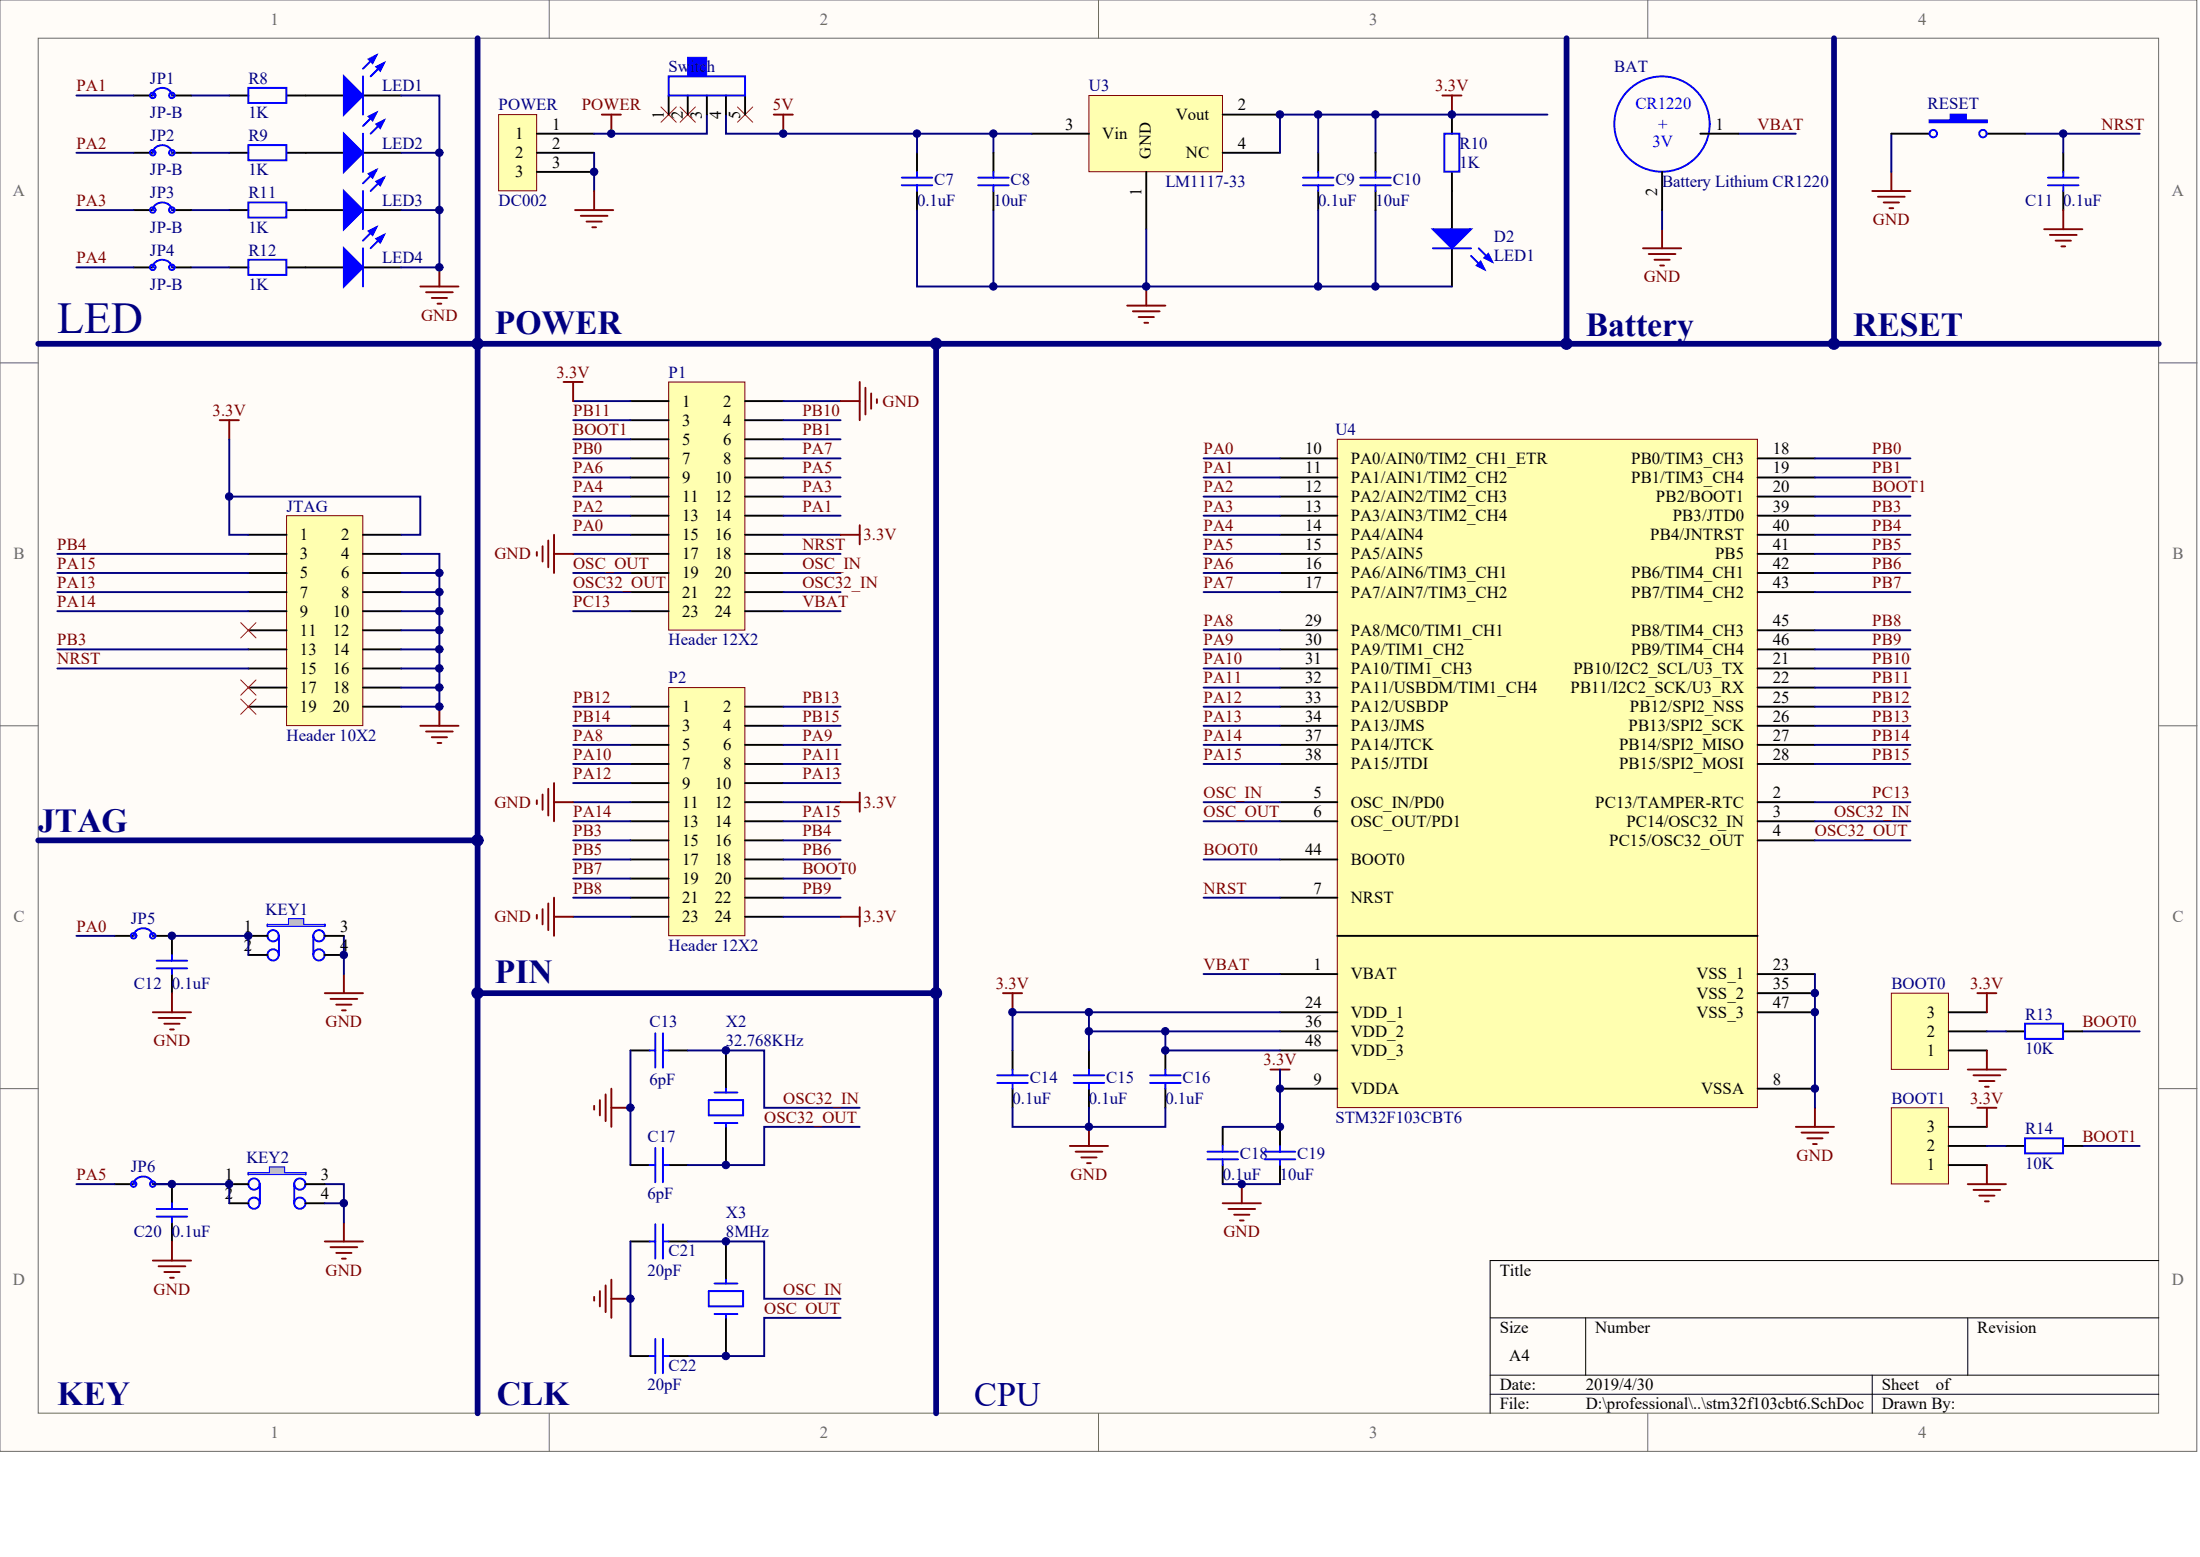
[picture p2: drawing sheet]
<svg xmlns="http://www.w3.org/2000/svg" width="840mm" height="594mm" viewBox="0 0 840 594" stroke-linecap="round" stroke-linejoin="round" font-family="sans-serif">
<g fill="#fffcf8" stroke="#696969" stroke-width=".38">
<path d="M0 0h838.4v553.8h-838.4z"/>
<path d="M14.6 14.6h809.2v524.6h-809.2z"/>
</g>
<path d="M209.6 0v14.6M419.2 0v14.6M628.9 0v14.6M0 138.5h14.6M823.9 138.5h14.6M0 276.9h14.6M823.9 276.9h14.6M0 415.4h14.6M823.9 415.4h14.6M209.6 539.3v14.5M419.2 539.3v14.5M628.9 539.3v14.5" fill="none" stroke="#696969" stroke-width=".38"/>
<path d="M823.9 481h-255.2v58.3M568.7 502.8h255.2M605.2 502.8v21.9M751 502.8v21.9M568.7 524.7h255.2M568.7 532h255.2M714.5 524.7v14.6" fill="none" stroke="#000" stroke-width=".38"/>
<path d="M510.4 167.6h160.3v255h-160.3z" fill="#ffffb0" stroke="#800000" stroke-width=".38"/>
<g fill="none" stroke="#000" stroke-width=".73">
<path d="M87.5 36.4h7.3M109.4 36.4h21.8M138.5 36.4h14.6M87.5 58.3h7.3M109.4 58.3h21.8M138.5 58.3h14.6M87.5 80.2h7.3M109.4 80.2h21.8M138.5 80.2h14.6M87.5 102h7.3M109.4 102h21.8M138.5 102h14.6"/>
<path d="M488.5 174.9h21.9M670.8 174.9h21.8M488.5 182.2h21.9M488.5 189.5h21.9M488.5 196.8h21.9M670.8 182.2h21.8M670.8 189.5h21.8M670.8 196.8h21.8M488.5 204.1h21.9M488.5 211.3h21.9M488.5 218.6h21.9M670.8 204.1h21.8"/>
<path d="M670.8 211.3h21.8M670.8 218.6h21.8M488.5 225.9h21.9M670.8 225.9h21.8M488.5 240.5h21.9M488.5 247.8h21.9M488.5 255.1h21.9M670.8 240.5h21.8M670.8 247.8h21.8M670.8 255.1h21.8M488.5 262.3h21.9M488.5 269.6h21.9"/>
<path d="M488.5 276.9h21.9M670.8 262.3h21.8M670.8 269.6h21.8M670.8 276.9h21.8M488.5 284.2h21.9M488.5 291.5h21.9M670.8 284.2h21.8M670.8 291.5h21.8M488.5 306.1h21.9M488.5 313.4h21.9M670.8 306.1h21.8M670.8 313.4h21.8"/>
<path d="M488.5 327.9h21.9M670.8 320.6h21.8M488.5 342.5h21.9M510.4 357.1h160.4M488.5 371.7h21.9M670.8 371.7h21.8M670.8 378.9h21.8M488.5 386.2h21.9M488.5 393.5h21.9M670.8 386.2h21.8M488.5 400.8h21.9M488.5 415.4h21.9"/>
<path d="M670.8 415.4h21.8"/>
</g>
<g fill="none" stroke="#000080" stroke-width=".73">
<path d="M72.9 36.4h14.6M153.1 36.4h14.6v21.9h-14.6M72.9 58.3h14.6M167.7 58.3v21.9M72.9 80.2h14.6M153.1 80.2h14.6v21.8h-14.6M72.9 102h14.6M459.3 182.2h29.2M459.3 189.5h29.2M459.3 196.8h29.2M459.3 204.1h29.2M692.6 204.1h36.5"/>
<path d="M692.6 211.3h36.5M459.3 255.1h29.2M459.3 247.8h29.2M459.3 269.6h29.2M459.3 262.3h29.2M692.6 371.7v51"/>
</g>
<path d="M160.4 109.3h14.6M162.6 111.5h10.2M164.8 113.7h5.8M167 115.9h1.4M167.7 102v7.3M685.4 430h14.5M687.5 432.1h10.3M689.7 434.3h5.9M691.9 436.5h1.5M692.6 422.7v7.3" fill="none" stroke="#800000" stroke-width=".73"/>
<g fill="none" stroke="#00f" stroke-width=".73">
<path d="M94.8 33.5h14.5v5.8h-14.5zM138.5 29.2v14.5M143.6 21.1l-5.1 5.1M146.5 24.1l-5.1 5.1M94.8 55.4h14.5v5.7h-14.5zM138.5 51v14.6M143.6 43l-5.1 5.1M146.5 45.9l-5.1 5.1M94.8 77.3h14.5v5.7h-14.5zM138.5 72.9v14.6M143.6 64.9l-5.1 5.1M146.5 67.8l-5.1 5.1"/>
<path d="M94.8 99.1h14.5v5.8h-14.5zM138.5 94.7v14.6M143.6 86.7l-5.1 5.1M146.5 89.6l-5.1 5.1"/>
</g>
<g fill="#00f" stroke="#00f" stroke-width=".73">
<path d="M131.2 51l7.3 7.3-7.3 7.3z"/>
<path d="M143.6 47.4l2.9-1.5-1.4 2.9z"/>
<path d="M140.7 44.5l2.9-1.5-1.4 2.9z"/>
<path d="M131.2 29.2l7.3 7.2-7.3 7.3z"/>
<path d="M143.6 25.5l2.9-1.4-1.4 2.9z"/>
<path d="M140.7 22.6l2.9-1.5-1.4 3z"/>
<path d="M131.2 94.7l7.3 7.3-7.3 7.3z"/>
<path d="M143.6 91.1l2.9-1.5-1.4 3z"/>
<path d="M140.7 88.2l2.9-1.5-1.4 2.9z"/>
<path d="M131.2 72.9l7.3 7.3-7.3 7.3z"/>
<path d="M143.6 69.2l2.9-1.4-1.4 2.9z"/>
<path d="M140.7 66.3l2.9-1.4-1.4 2.9z"/>
</g>
<path d="M182.3 14.6v116.6h-167.7" fill="none" stroke="#000080" stroke-width="2.2"/>
<path d="M109.4 196.8h29.1v80.1h-29.1z" fill="#ffffb0" stroke="#800000" stroke-width=".38"/>
<g fill="none" stroke="#000" stroke-width=".73">
<path d="M787.4 58.3v7.3M787.4 72.9v7.3M94.8 204.1h14.6M94.8 211.3h14.6M94.8 218.6h14.6M138.5 204.1h14.6M138.5 211.3h14.6M138.5 218.6h14.6M94.8 225.9h14.6M94.8 233.2h14.6M138.5 225.9h14.6M138.5 233.2h14.6"/>
<path d="M94.8 240.5h14.6M94.8 247.8h14.6M94.8 255.1h14.6M138.5 240.5h14.6M138.5 247.8h14.6M138.5 255.1h14.6M94.8 262.3h14.6M94.8 269.6h14.6M138.5 262.3h14.6M138.5 269.6h14.6M240.6 400.8h7.3M255.2 400.8h7.3"/>
<path d="M277.1 400.8v14.6M277.1 430v14.5M240.6 444.5h7.3M255.2 444.5h7.3M240.6 473.7h7.3M255.2 473.7h7.3M277.1 473.7v14.6M277.1 502.8v14.6"/>
</g>
<g fill="none" stroke="#000080" stroke-width=".73">
<path d="M787.4 51h29.2M87.5 189.5h72.9v14.6h-7.3M692.6 196.8h36.5M692.6 189.5h36.5M21.9 218.6h72.9M21.9 211.3h72.9M153.1 211.3h14.6v58.3h-14.6M153.1 218.6h14.6M21.9 233.2h72.9M21.9 225.9h72.9M153.1 233.2h14.6M153.1 225.9h14.6"/>
<path d="M21.9 255.1h72.9M21.9 247.8h72.9M153.1 255.1h14.6M153.1 247.8h14.6M153.1 240.5h14.6M153.1 262.3h14.6M459.3 276.9h29.2M459.3 291.5h29.2M459.3 284.2h29.2M459.3 313.4h29.2M459.3 306.1h29.2M692.6 313.4h36.5"/>
<path d="M459.3 327.9h29.2M692.6 320.6h36.5M459.3 342.5h29.2M240.6 400.8v43.7M262.5 400.8h29.1v21.9h36.5M328.1 430h-36.5v14.5h-29.1M240.6 473.7v43.7M262.5 473.7h29.1v21.8h29.2M320.8 502.8h-29.2v14.6h-29.1"/>
</g>
<g fill="none" stroke="#800000" stroke-width=".73">
<path d="M714.5 72.9h14.6M716.7 75.1h10.2M718.9 77.3h5.8M721.1 79.4h1.4M721.8 65.6v7.3M780.1 87.5h14.6M782.3 89.6h10.2M784.5 91.8h5.8M786.7 94h1.5M787.4 80.2v7.3M83.8 160.3h7.3M87.5 160.3v7.3"/>
<path d="M160.4 276.9h14.6M162.6 279.1h10.2M167.7 269.6v7.3M164.8 281.3h5.8M167 283.5h1.4M228.9 419.8v5.8M231.1 417.6v10.2M233.3 415.4v14.6M226.8 421.9v1.5M233.3 422.7h7.3M226.8 494.8v1.5M228.9 492.6v5.9"/>
<path d="M231.1 490.4v10.2M233.3 488.3v14.5M233.3 495.5h7.3"/>
</g>
<path d="M91.9 237.6l5.8 5.8M97.7 237.6l-5.8 5.8M91.9 259.4l5.8 5.9M97.7 259.4l-5.8 5.9M91.9 266.7l5.8 5.9M97.7 266.7l-5.8 5.9" fill="none" stroke="#f00" stroke-width=".38"/>
<path d="M597.9 14.6v116.6h-415.6v189.4h-167.7M182.3 320.6v218.7M182.3 378.9h175v160.4" fill="none" stroke="#000080" stroke-width="2.2"/>
<g fill="none" stroke="#00f" stroke-width=".73">
<path d="M781.6 67.8h11.7M781.6 70.7h11.7M787.4 65.6v2.2M787.4 70.7v2.2M250.1 394.3v13.1M253 394.3v13.1M247.9 400.8h2.2M253 400.8h2.2M270.5 419.8h13.1v5.8h-13.1zM272.7 416.8h8.7M277.1 415.4v1.4M250.1 438v13.1"/>
<path d="M253 438v13.1M272.7 428.5h8.7M277.1 428.5v1.5M247.9 444.5h2.2M253 444.5h2.2M247.9 473.7h2.2M250.1 467.1v13.1M253 473.7h2.2M253 467.1v13.1M270.5 492.6h13.1v5.9h-13.1zM272.7 489.7h8.7M277.1 488.3v1.4"/>
<path d="M272.7 501.4h8.7M277.1 501.4v1.4"/>
</g>
<path d="M190.3 43.7h14.5v29.1h-14.5z" fill="#ffffb0" stroke="#800000" stroke-width=".38"/>
<path d="M204.9 51h21.9M204.9 58.3h21.9M350 58.3v7.3M503.1 58.3v7.3M204.9 65.6h21.9M350 72.9v7.3M503.1 72.9v7.3" fill="none" stroke="#000" stroke-width=".73"/>
<path d="M344.1 67.8h11.7M344.1 70.7h11.7M350 65.6v2.2M350 70.7v2.2M497.2 67.8h11.7M497.2 70.7h11.7M503.1 65.6v2.2M503.1 70.7v2.2" fill="none" stroke="#00f" stroke-width=".73"/>
<path d="M226.8 58.3v14.6M350 51v7.3M379.1 51v7.3M503.1 43.7v14.6M525 43.7v14.6" fill="none" stroke="#000080" stroke-width=".73"/>
<path d="M226.8 72.9v7.3M219.5 80.2h14.5M221.6 82.4h10.3M223.8 84.5h5.9M226 86.7h1.5M430.2 116.6h14.6M432.4 118.8h10.2M437.5 109.3v7.3M434.5 121h5.9M436.7 123.2h1.5" fill="none" stroke="#800000" stroke-width=".73"/>
<path d="M415.6 36.4h51v29.1h-51z" fill="#ffffb0" stroke="#800000" stroke-width=".38"/>
<g fill="none" stroke="#000" stroke-width=".73">
<path d="M51 36.4h7.3M65.6 36.4h7.3M51 58.3h7.3M65.6 58.3h7.3M379.1 58.3v7.3M393.7 51h21.9M466.6 43.7h21.9M466.6 58.3h21.9M525 58.3v7.3M554.1 43.7v7.3M379.1 72.9v7.3M437.5 65.6v21.9"/>
<path d="M525 72.9v7.3M554.1 65.6v21.9M51 80.2h7.3M65.6 80.2h7.3M554.1 94.7v14.6M51 102h7.3M65.6 102h7.3"/>
</g>
<path d="M550.5 36.4h7.3M554.1 36.4v7.3M295.3 43.7h7.3M298.9 43.7v7.3M627 94.7h14.6M629.2 96.9h10.2M631.4 99.1h5.8M634.3 87.5v7.2M633.6 101.3h1.4M382.8 378.9h7.3M386.4 378.9v7.3" fill="none" stroke="#800000" stroke-width=".73"/>
<g fill="none" stroke="#000080" stroke-width=".73">
<path d="M29.2 36.4h21.8M29.2 58.3h21.8M269.8 43.7v7.3h-43M277.1 43.7v7.3h116.6M590.6 43.7h-102.1v14.6M663.5 51h21.9M29.2 80.2h21.8M350 80.2v29.1h204.1M379.1 80.2v29.1M437.5 87.5v21.8M503.1 80.2v29.1M525 80.2v29.1"/>
<path d="M634.3 80.2v7.3M29.2 102h21.8M459.3 174.9h29.2M692.6 174.9h36.5M692.6 182.2h36.5M459.3 211.3h29.2M459.3 218.6h29.2M692.6 218.6h36.5M459.3 225.9h29.2M692.6 225.9h36.5M459.3 240.5h29.2M692.6 240.5h36.5"/>
<path d="M692.6 247.8h36.5M692.6 255.1h36.5M692.6 262.3h36.5M692.6 269.6h36.5M692.6 276.9h36.5M692.6 284.2h36.5M692.6 291.5h36.5M692.6 306.1h36.5M459.3 371.7h29.2"/>
</g>
<g fill="none" stroke="#00f" stroke-width=".73">
<path d="M65.5 36.4a3.7 3.7 0 0 0-3.6-2.9 3.7 3.7 0 0 0-3.6 2.9M65.5 58.3a3.7 3.7 0 0 0-3.6-2.9 3.7 3.7 0 0 0-3.6 2.9M551.2 51h5.8v14.5h-5.8zM373.3 67.8h11.7M373.3 70.7h11.7M379.1 65.6v2.2M379.1 70.7v2.2M519.1 67.8h11.7M519.1 70.7h11.7M525 65.6v2.2M525 70.7v2.2M65.5 80.2a3.7 3.7 0 0 0-3.6-3 3.7 3.7 0 0 0-3.6 3"/>
<path d="M546.8 94.7h14.6M561.4 97.7l5.1 5.1M564.3 94.7l5.1 5.1M65.5 102a3.7 3.7 0 0 0-3.6-2.9 3.7 3.7 0 0 0-3.6 2.9"/>
<circle cx="58.3" cy="36.4" r="1.06"/>
<circle cx="65.6" cy="36.4" r="1.06"/>
<circle cx="58.3" cy="58.3" r="1.06"/>
<circle cx="65.6" cy="58.3" r="1.06"/>
<circle cx="58.3" cy="80.1" r="1.06"/>
<circle cx="65.6" cy="80.1" r="1.06"/>
<circle cx="58.3" cy="102" r="1.06"/>
<circle cx="65.6" cy="102" r="1.06"/>
</g>
<g fill="#00f" stroke="#00f" stroke-width=".73">
<path d="M546.8 87.5h14.6l-7.3 7.2z"/>
<path d="M563.6 101.3l1.5-1.5 1.4 3z"/>
<path d="M566.5 98.4l1.5-1.5 1.4 2.9z"/>
</g>
<path d="M252.3 40.8l5.8 5.8M258.1 40.8l-5.8 5.8M259.6 40.8l5.8 5.8M265.4 40.8l-5.8 5.8M281.4 40.8l5.9 5.8M287.3 40.8l-5.9 5.8" fill="none" stroke="#f00" stroke-width=".38"/>
<path d="M699.9 14.6v116.6h-102M357.3 131.2v247.7M699.9 131.2h124" fill="none" stroke="#000080" stroke-width="2.2"/>
<path d="M255.2 145.8h29.1v94.6h-29.1z" fill="#ffffb0" stroke="#800000" stroke-width=".38"/>
<g fill="none" stroke="#000" stroke-width=".73">
<path d="M240.6 153h14.6M284.4 153h14.5M240.6 160.3h14.6M240.6 167.6h14.6M240.6 174.9h14.6M284.4 160.3h14.5M284.4 167.6h14.5M284.4 174.9h14.5M240.6 182.2h14.6M240.6 189.5h14.6M240.6 196.8h14.6M284.4 182.2h14.5"/>
<path d="M284.4 189.5h14.5M284.4 196.8h14.5M240.6 204.1h14.6M240.6 211.3h14.6M240.6 218.6h14.6M284.4 204.1h14.5M284.4 211.3h14.5M284.4 218.6h14.5M240.6 225.9h14.6M240.6 233.2h14.6M284.4 225.9h14.5M284.4 233.2h14.5"/>
</g>
<path d="M255.2 262.3h29.1v94.7h-29.1z" fill="#ffffb0" stroke="#800000" stroke-width=".38"/>
<g fill="none" stroke="#000" stroke-width=".73">
<path d="M255.2 36.4v7.3M262.5 36.4v7.3M269.8 36.4v7.3M277.1 36.4v7.3M284.4 36.4v7.3M648.9 51h14.6M634.3 65.6v14.6M240.6 269.6h14.6M240.6 276.9h14.6M284.4 269.6h14.5M284.4 276.9h14.5M240.6 284.2h14.6"/>
<path d="M240.6 291.5h14.6M240.6 298.8h14.6M284.4 284.2h14.5M284.4 291.5h14.5M284.4 298.8h14.5M240.6 306.1h14.6M240.6 313.4h14.6M284.4 306.1h14.5M284.4 313.4h14.5M240.6 320.6h14.6M240.6 327.9h14.6M240.6 335.2h14.6"/>
<path d="M284.4 320.6h14.5M284.4 327.9h14.5M284.4 335.2h14.5M43.7 357.1h7.3M58.3 357.1h7.3M240.6 342.5h14.6M240.6 349.8h14.6M284.4 342.5h14.5M284.4 349.8h14.5M386.4 400.8v7.3M386.4 415.4v7.3M415.6 400.8v7.3"/>
<path d="M415.6 415.4v7.3M444.8 400.8v7.3M444.8 415.4v7.3M466.6 430v7.2M488.5 430v7.2M43.7 451.8h7.3M58.3 451.8h7.3M466.6 444.5v7.3M488.5 444.5v7.3"/>
</g>
<g fill="none" stroke="#000080" stroke-width=".73">
<path d="M721.8 51v14.6M772.9 51h14.5v7.3M218.7 153h21.9M298.9 153h21.9M87.5 167.6v36.5h7.3M218.7 160.3h21.9M218.7 167.6h21.9M218.7 174.9h21.9M298.9 160.3h21.9M298.9 167.6h21.9M298.9 174.9h21.9M218.7 182.2h21.9"/>
<path d="M218.7 189.5h21.9M218.7 196.8h21.9M298.9 182.2h21.9M298.9 189.5h21.9M298.9 196.8h21.9M218.7 204.1h21.9M218.7 211.3h21.9M218.7 218.6h21.9M298.9 204.1h21.9M298.9 211.3h21.9M298.9 218.6h21.9M218.7 225.9h21.9"/>
<path d="M218.7 233.2h21.9M298.9 225.9h21.9M298.9 233.2h21.9M218.7 269.6h21.9M218.7 276.9h21.9M298.9 269.6h21.9M298.9 276.9h21.9M218.7 284.2h21.9M218.7 291.5h21.9M218.7 298.8h21.9M298.9 284.2h21.9M298.9 291.5h21.9"/>
<path d="M298.9 298.8h21.9M218.7 306.1h21.9M218.7 313.4h21.9M298.9 306.1h21.9M298.9 313.4h21.9M218.7 320.6h21.9M218.7 327.9h21.9M218.7 335.2h21.9M298.9 320.6h21.9M298.9 327.9h21.9M298.9 335.2h21.9M29.2 357.1h14.5"/>
<path d="M131.2 357.1v14.6M218.7 342.5h21.9M218.7 349.8h21.9M298.9 342.5h21.9M298.9 349.8h21.9M415.6 386.2v7.3M444.8 393.5v7.3h43.7M488.5 386.2h-102.1v14.6M488.5 393.5h-72.9v7.3M488.5 408.1v21.9h-21.9M386.4 422.7v7.3h29.2v-7.3M444.8 422.7v7.3h-29.2"/>
<path d="M29.2 451.8h14.5M123.9 451.8h7.3v14.6M466.6 451.8h21.9"/>
</g>
<g fill="none" stroke="#800000" stroke-width=".73">
<path d="M229.7 43.7h7.3M233.3 43.7v7.3M215.1 145.8h7.3M218.7 145.8v7.2M320.8 153h7.3M328.1 145.8v14.5M330.3 147.9v10.2M332.5 150.1v5.9M334.7 152.3v1.5M204.9 210.6v1.5M207.1 208.4v5.9M209.3 206.2v10.2"/>
<path d="M211.4 204.1v14.5M211.4 211.3h7.3M320.8 204.1h7.3M328.1 200.4v7.3M211.4 298.8v14.6M204.9 305.3v1.5M207.1 303.2v5.8M209.3 301v10.2M211.4 306.1h7.3M320.8 306.1h7.3M328.1 302.4v7.3M204.9 349.1v1.4"/>
<path d="M207.1 346.9v5.8M209.3 344.7v10.2M211.4 342.5v14.6M211.4 349.8h7.3M320.8 349.8h7.3M328.1 346.2v7.2M123.9 378.9h14.6M131.2 371.7v7.2M126.1 381.1h10.2M128.3 383.3h5.9M130.5 385.5h1.5M484.9 408.1h7.2"/>
<path d="M488.5 408.1v7.3M408.3 437.2h14.6M410.5 439.4h10.2M415.6 430v7.2M412.7 441.6h5.8M414.9 443.8h1.4M466.6 459.1h14.6M473.9 451.8v7.3M123.9 473.7h14.6M126.1 475.9h10.2M128.3 478.1h5.9M131.2 466.4v7.3"/>
<path d="M468.8 461.3h10.2M471 463.5h5.8M473.2 465.7h1.4M130.5 480.2h1.5"/>
</g>
<path d="M262.5 21.9h7.2v7.2h-7.2z" fill="#00f" stroke="#00f" stroke-width=".38"/>
<g fill="none" stroke="#00f" stroke-width=".73">
<path d="M255.2 29.2h29.2v7.2h-29.2zM58.3 357.1a3.7 3.7 0 0 0-3.7-2.9 3.7 3.7 0 0 0-3.6 2.9M380.6 410.3h11.7M380.6 413.2h11.7M386.4 408.1v2.2M386.4 413.2v2.2M409.8 410.3h11.6M409.8 413.2h11.6M415.6 408.1v2.2M415.6 413.2v2.2M438.9 410.3h11.7M438.9 413.2h11.7"/>
<path d="M444.8 408.1v2.2M444.8 413.2v2.2M460.8 439.4h11.7M466.6 437.2v2.2M482.7 439.4h11.6M488.5 437.2v2.2M58.3 451.8a3.7 3.7 0 0 0-3.7-2.9 3.7 3.7 0 0 0-3.6 2.9M460.8 442.3h11.7M466.6 442.3v2.2M482.7 442.3h11.6M488.5 442.3v2.2"/>
<circle cx="634.3" cy="47.3" r="18.2"/>
<circle cx="51" cy="357" r="1.06"/>
<circle cx="58.3" cy="357" r="1.06"/>
<circle cx="51" cy="451.8" r="1.06"/>
<circle cx="58.3" cy="451.8" r="1.06"/>
</g>
<path d="M721.8 378.9h21.8v29.1h-21.8z" fill="#ffffb0" stroke="#800000" stroke-width=".38"/>
<path d="M743.7 393.5h14.6M743.7 386.2h14.6M743.7 400.8h14.6" fill="none" stroke="#000" stroke-width=".73"/>
<path d="M721.8 422.7h21.8v29h-21.8z" fill="#ffffb0" stroke="#800000" stroke-width=".38"/>
<g fill="none" stroke="#000" stroke-width=".73">
<path d="M721.8 51h14.6M758.3 51h14.6M65.6 357.1v7.3M65.6 371.7v7.2M765.6 393.5h7.3M787.4 393.5h7.3M743.7 437.2h14.6M743.7 430h14.6M765.6 437.2h7.3M787.4 437.2h7.3M65.6 451.8v7.3M743.7 444.5h14.6"/>
<path d="M65.6 466.4v7.3M240.6 517.4h7.3M255.2 517.4h7.3"/>
</g>
<g fill="none" stroke="#800000" stroke-width=".73">
<path d="M65.6 378.9v7.3M754.6 378.9h7.3M758.3 378.9v7.3M58.3 386.2h14.6M60.5 388.4h10.2M62.7 390.6h5.8M64.9 392.8h1.4M751 408.1h14.6M753.2 410.3h10.2M755.4 412.5h5.8M757.5 414.7h1.5M758.3 400.8v7.3"/>
<path d="M754.6 422.7h7.3M758.3 422.7v7.3M751 451.8h14.6M753.2 454h10.2M755.4 456.2h5.8M757.5 458.4h1.5M758.3 444.5v7.3M65.6 473.7v7.3M58.3 481h14.6M60.5 483.2h10.2M62.7 485.3h5.8M64.9 487.5h1.4"/>
</g>
<path d="M758.3 393.5h7.3M794.7 393.5h21.9M758.3 437.2h7.3M794.7 437.2h21.9" fill="none" stroke="#000080" stroke-width=".73"/>
<g fill="none" stroke="#00f" stroke-width=".73">
<path d="M102.1 352.7v.7M106.4 357.1v7.3M119.6 357.1v7.3M123.9 352.7v.7M59.8 366.6h11.7M59.8 369.5h11.7M65.6 364.4v2.2M65.6 369.5v2.2M772.9 390.6h14.5v5.8h-14.5zM772.9 434.3h14.5v5.8h-14.5zM65.6 459.1v2.2M59.8 461.3h11.7"/>
<path d="M59.8 464.2h11.7M65.6 464.2v2.2M247.9 517.4h2.2M250.1 510.8v13.2M253 517.4h2.2M253 510.8v13.2"/>
<circle cx="737.8" cy="51" r="1.42"/>
<circle cx="756.8" cy="51" r="1.42"/>
<circle cx="104.2" cy="357" r="2.15"/>
<circle cx="121.7" cy="357" r="2.15"/>
<circle cx="104.2" cy="364.3" r="2.15"/>
<circle cx="121.7" cy="364.3" r="2.15"/>
</g>
<path d="M736.4 45.9h8v-2.2h5.8v2.2h8.1v.7h-21.9z" fill-rule="evenodd" fill="#00f" stroke="#00f" stroke-width=".73"/>
<path d="M102.1 352.7h8v-2.2h5.8v2.2h8v.7h-21.8z" fill-rule="evenodd" fill="#c0c0c0" stroke="#00f" stroke-width=".38"/>
<path d="M94.8 357.1h7.3M123.9 357.1h7.3M94.8 364.4h7.3M123.9 364.4h7.3" fill="none" stroke="#000" stroke-width=".73"/>
<g fill="none" stroke="#00f" stroke-width=".73">
<path d="M94.8 447.4v.8M99.2 451.8v7.3M112.3 451.8v7.3M116.7 447.4v.8"/>
<circle cx="96.9" cy="459.1" r="2.15"/>
<circle cx="96.9" cy="451.8" r="2.15"/>
<circle cx="114.4" cy="459.1" r="2.15"/>
<circle cx="114.4" cy="451.8" r="2.15"/>
</g>
<path d="M94.8 447.4h8v-2.1h5.8v2.1h8.1v.8h-21.9z" fill-rule="evenodd" fill="#c0c0c0" stroke="#00f" stroke-width=".38"/>
<path d="M87.5 451.8h7.3M87.5 459.1h7.3M116.7 451.8h7.2M116.7 459.1h7.2" fill="none" stroke="#000" stroke-width=".73"/>
<path d="M65.6 357.1h29.2v7.3M58.3 451.8h29.2v7.3M123.9 459.1h7.3" fill="none" stroke="#000080" stroke-width=".73"/>
<g fill="#000080" stroke="#000080" stroke-width=".38">
<circle cx="65.6" cy="451.8" r="1.42"/>
<circle cx="65.6" cy="357" r="1.42"/>
<circle cx="87.5" cy="451.8" r="1.42"/>
<circle cx="87.5" cy="189.4" r="1.42"/>
<circle cx="94.7" cy="357" r="1.42"/>
<circle cx="131.2" cy="459.1" r="1.42"/>
<circle cx="131.2" cy="364.3" r="1.42"/>
<circle cx="167.7" cy="269.6" r="1.42"/>
<circle cx="167.7" cy="262.3" r="1.42"/>
<circle cx="167.7" cy="255" r="1.42"/>
<circle cx="167.7" cy="247.7" r="1.42"/>
<circle cx="167.7" cy="240.5" r="1.42"/>
<circle cx="167.7" cy="233.2" r="1.42"/>
<circle cx="167.7" cy="225.9" r="1.42"/>
<circle cx="167.7" cy="218.6" r="1.42"/>
<circle cx="167.7" cy="102" r="1.42"/>
<circle cx="167.7" cy="80.1" r="1.42"/>
<circle cx="167.7" cy="58.3" r="1.42"/>
<circle cx="182.2" cy="378.9" r="2.15"/>
<circle cx="182.2" cy="320.6" r="2.15"/>
<circle cx="182.2" cy="131.1" r="2.15"/>
<circle cx="226.7" cy="65.6" r="1.42"/>
<circle cx="233.3" cy="51" r="1.42"/>
<circle cx="240.6" cy="495.5" r="1.42"/>
<circle cx="240.6" cy="422.6" r="1.42"/>
<circle cx="277" cy="517.4" r="1.42"/>
<circle cx="277" cy="473.6" r="1.42"/>
<circle cx="277" cy="444.5" r="1.42"/>
<circle cx="277" cy="400.8" r="1.42"/>
<circle cx="298.9" cy="51" r="1.42"/>
<circle cx="349.9" cy="51" r="1.42"/>
<circle cx="357.2" cy="378.9" r="2.15"/>
<circle cx="357.2" cy="131.1" r="2.15"/>
<circle cx="379.1" cy="109.3" r="1.42"/>
<circle cx="379.1" cy="51" r="1.42"/>
<circle cx="386.4" cy="386.2" r="1.42"/>
<circle cx="415.6" cy="429.9" r="1.42"/>
<circle cx="415.6" cy="393.5" r="1.42"/>
<circle cx="415.6" cy="386.2" r="1.42"/>
<circle cx="437.4" cy="109.3" r="1.42"/>
<circle cx="444.7" cy="400.8" r="1.42"/>
<circle cx="444.7" cy="393.5" r="1.42"/>
<circle cx="473.9" cy="451.8" r="1.42"/>
<circle cx="488.5" cy="429.9" r="1.42"/>
<circle cx="488.5" cy="415.3" r="1.42"/>
<circle cx="488.5" cy="43.7" r="1.42"/>
<circle cx="503" cy="109.3" r="1.42"/>
<circle cx="503" cy="43.7" r="1.42"/>
<circle cx="524.9" cy="109.3" r="1.42"/>
<circle cx="524.9" cy="43.7" r="1.42"/>
<circle cx="554.1" cy="43.7" r="1.42"/>
<circle cx="597.8" cy="131.1" r="2.15"/>
<circle cx="692.6" cy="415.3" r="1.42"/>
<circle cx="692.6" cy="386.2" r="1.42"/>
<circle cx="692.6" cy="378.9" r="1.42"/>
<circle cx="699.9" cy="131.1" r="2.15"/>
<circle cx="787.4" cy="51" r="1.42"/>
</g>
<text font-size="16.8" fill="#000080" x="21.9" y="127.2">LED</text>
<text font-size="13" fill="#000080" x="371.8" y="536.3">CPU</text>
<g font-size="12.8" fill="#000080">
<text x="188.8" y="127.3">POWER</text>
<text x="605.2" y="128">Battery</text>
<text x="707.2" y="128">RESET</text>
<text x="14.6" y="317.5">JTAG</text>
<text x="188.8" y="375.1">PIN</text>
<text x="21.9" y="536.1">KEY</text>
<text x="189.6" y="536.1">CLK</text>
</g>
<g font-size="6.4" fill="#696969">
<text x="103.2" y="9.4">1</text>
<text x="312.9" y="9.4">2</text>
<text x="522.5" y="9.4">3</text>
<text x="732.1" y="9.4">4</text>
<text x="5" y="74.9">A</text>
<text x="828.8" y="74.9">A</text>
<text x="5.2" y="213.4">B</text>
<text x="829.1" y="213.4">B</text>
<text x="5.2" y="351.9">C</text>
<text x="829.1" y="351.9">C</text>
<text x="5" y="490.3">D</text>
<text x="828.8" y="490.3">D</text>
<text x="103.2" y="548.6">1</text>
<text x="312.9" y="548.6">2</text>
<text x="522.5" y="548.6">3</text>
<text x="732.1" y="548.6">4</text>
</g>
<g font-size="6.4" fill="#000080">
<text x="255.2" y="27.6">Switch</text>
<text x="616.1" y="27.6">BAT</text>
<text x="57.2" y="32">JP1</text>
<text x="94.8" y="32">R8</text>
<text x="145.8" y="34.9">LED1</text>
<text x="415.6" y="34.9">U3</text>
<text x="735.7" y="41.4">RESET</text>
<text x="57.2" y="45.1">JP-B</text>
<text x="94.8" y="45.1">1K</text>
<text x="190.3" y="42.2">POWER</text>
<text x="57.2" y="53.8">JP2</text>
<text x="94.8" y="53.8">R9</text>
<text x="145.8" y="56.7">LED2</text>
<text x="557" y="56.7">R10</text>
<text x="557" y="64">1K</text>
<text x="57.2" y="66.9">JP-B</text>
<text x="94.8" y="66.9">1K</text>
<text x="356.5" y="70.6">C7</text>
<text x="385.7" y="70.6">C8</text>
<text x="444.8" y="71.3">LM1117-33</text>
<text x="509.6" y="70.6">C9</text>
<text x="531.5" y="70.6">C10</text>
<text x="634.3" y="71.3">Battery Lithium CR1220</text>
<text x="57.2" y="75.7">JP3</text>
<text x="94.8" y="75.7">R11</text>
<text x="145.8" y="78.6">LED3</text>
<text x="190.3" y="78.6">DC002</text>
<text x="350" y="78.6">0.1uF</text>
<text x="379.1" y="78.6">10uF</text>
<text x="503.1" y="78.6">0.1uF</text>
<text x="525" y="78.6">10uF</text>
<text x="772.9" y="78.6">C11</text>
<text x="787.4" y="78.6">0.1uF</text>
<text x="57.2" y="88.8">JP-B</text>
<text x="94.8" y="88.8">1K</text>
<text x="570.2" y="92.4">D2</text>
<text x="57.2" y="97.5">JP4</text>
<text x="94.8" y="97.5">R12</text>
<text x="145.8" y="100.5">LED4</text>
<text x="570.2" y="99.7">LED1</text>
<text x="57.2" y="110.7">JP-B</text>
<text x="94.8" y="110.7">1K</text>
<text x="255.2" y="144.2">P1</text>
<text x="509.6" y="166">U4</text>
<text x="109.4" y="195.2">JTAG</text>
<text x="255.2" y="246.2">Header 12X2</text>
<text x="255.2" y="260.8">P2</text>
<text x="109.4" y="282.6">Header 10X2</text>
<text x="49.9" y="352.6">JP5</text>
<text x="101.3" y="349">KEY1</text>
<text x="255.2" y="362.8">Header 12X2</text>
<text x="51" y="377.4">C12</text>
<text x="65.6" y="377.4">0.1uF</text>
<text x="721.8" y="377.4">BOOT0</text>
<text x="772.9" y="389">R13</text>
<text x="247.9" y="391.9">C13</text>
<text x="277.1" y="391.9">X2</text>
<text x="277.1" y="399.2">32.768KHz</text>
<text x="772.9" y="402.2">10K</text>
<text x="247.9" y="413.8">6pF</text>
<text x="393" y="413.1">C14</text>
<text x="422.2" y="413.1">C15</text>
<text x="451.3" y="413.1">C16</text>
<text x="386.4" y="421.1">0.1uF</text>
<text x="415.6" y="421.1">0.1uF</text>
<text x="444.8" y="421.1">0.1uF</text>
<text x="721.8" y="421.1">BOOT1</text>
<text x="509.6" y="428.4">STM32F103CBT6</text>
<text x="247.2" y="435.7">C17</text>
<text x="772.9" y="432.8">R14</text>
<text x="94.1" y="443.7">KEY2</text>
<text x="473.2" y="442.2">C18</text>
<text x="495.1" y="442.2">C19</text>
<text x="49.9" y="447.3">JP6</text>
<text x="772.9" y="445.9">10K</text>
<text x="466.6" y="450.2">0.1uF</text>
<text x="488.5" y="450.2">10uF</text>
<text x="247.2" y="457.5">6pF</text>
<text x="277.1" y="464.8">X3</text>
<text x="51" y="472.1">C20</text>
<text x="65.6" y="472.1">0.1uF</text>
<text x="277.1" y="472.1">8MHz</text>
<text x="255.2" y="479.4">C21</text>
<text x="247.2" y="486.7">20pF</text>
<text x="255.2" y="523.1">C22</text>
<text x="247.2" y="530.4">20pF</text>
</g>
<g font-size="6.4" fill="#800000">
<text x="29.2" y="34.9">PA1</text>
<text x="547.8" y="34.9">3.3V</text>
<text x="222" y="42.2">POWER</text>
<text x="295" y="42.2">5V</text>
<text x="670.8" y="49.4">VBAT</text>
<text x="802" y="49.4">NRST</text>
<text x="29.2" y="56.7">PA2</text>
<text x="29.2" y="78.6">PA3</text>
<text x="714.8" y="85.9">GND</text>
<text x="29.2" y="100.5">PA4</text>
<text x="627.3" y="107.7">GND</text>
<text x="160.7" y="122.3">GND</text>
<text x="212.4" y="144.2">3.3V</text>
<text x="336.8" y="155.1">GND</text>
<text x="81.1" y="158.8">3.3V</text>
<text x="218.7" y="158.8">PB11</text>
<text x="306.2" y="158.8">PB10</text>
<text x="218.7" y="166">BOOT1</text>
<text x="306.2" y="166">PB1</text>
<text x="218.7" y="173.3">PB0</text>
<text x="306.2" y="173.3">PA7</text>
<text x="459.3" y="173.3">PA0</text>
<text x="714.5" y="173.3">PB0</text>
<text x="218.7" y="180.6">PA6</text>
<text x="306.2" y="180.6">PA5</text>
<text x="459.3" y="180.6">PA1</text>
<text x="714.5" y="180.6">PB1</text>
<text x="218.7" y="187.9">PA4</text>
<text x="306.2" y="187.9">PA3</text>
<text x="459.3" y="187.9">PA2</text>
<text x="714.5" y="187.9">BOOT1</text>
<text x="218.7" y="195.2">PA2</text>
<text x="306.2" y="195.2">PA1</text>
<text x="459.3" y="195.2">PA3</text>
<text x="714.5" y="195.2">PB3</text>
<text x="218.7" y="202.5">PA0</text>
<text x="459.3" y="202.5">PA4</text>
<text x="714.5" y="202.5">PB4</text>
<text x="21.9" y="209.8">PB4</text>
<text x="306.2" y="209.8">NRST</text>
<text x="329.6" y="206.1">3.3V</text>
<text x="459.3" y="209.8">PA5</text>
<text x="714.5" y="209.8">PB5</text>
<text x="188.7" y="213.4">GND</text>
<text x="21.9" y="217.1">PA15</text>
<text x="218.7" y="217.1">OSC_OUT</text>
<text x="306.2" y="217.1">OSC_IN</text>
<text x="459.3" y="217.1">PA6</text>
<text x="714.5" y="217.1">PB6</text>
<text x="21.9" y="224.3">PA13</text>
<text x="218.7" y="224.3">OSC32_OUT</text>
<text x="306.2" y="224.3">OSC32_IN</text>
<text x="459.3" y="224.3">PA7</text>
<text x="714.5" y="224.3">PB7</text>
<text x="21.9" y="231.6">PA14</text>
<text x="218.7" y="231.6">PC13</text>
<text x="306.2" y="231.6">VBAT</text>
<text x="459.3" y="238.9">PA8</text>
<text x="714.5" y="238.9">PB8</text>
<text x="21.9" y="246.2">PB3</text>
<text x="459.3" y="246.2">PA9</text>
<text x="714.5" y="246.2">PB9</text>
<text x="21.9" y="253.5">NRST</text>
<text x="459.3" y="253.5">PA10</text>
<text x="714.5" y="253.5">PB10</text>
<text x="459.3" y="260.8">PA11</text>
<text x="714.5" y="260.8">PB11</text>
<text x="218.7" y="268.1">PB12</text>
<text x="306.2" y="268.1">PB13</text>
<text x="459.3" y="268.1">PA12</text>
<text x="714.5" y="268.1">PB12</text>
<text x="218.7" y="275.4">PB14</text>
<text x="306.2" y="275.4">PB15</text>
<text x="459.3" y="275.4">PA13</text>
<text x="714.5" y="275.4">PB13</text>
<text x="218.7" y="282.6">PA8</text>
<text x="306.2" y="282.6">PA9</text>
<text x="459.3" y="282.6">PA14</text>
<text x="714.5" y="282.6">PB14</text>
<text x="218.7" y="289.9">PA10</text>
<text x="306.2" y="289.9">PA11</text>
<text x="459.3" y="289.9">PA15</text>
<text x="714.5" y="289.9">PB15</text>
<text x="218.7" y="297.2">PA12</text>
<text x="306.2" y="297.2">PA13</text>
<text x="459.3" y="304.5">OSC_IN</text>
<text x="714.5" y="304.5">PC13</text>
<text x="188.7" y="308.1">GND</text>
<text x="218.7" y="311.8">PA14</text>
<text x="306.2" y="311.8">PA15</text>
<text x="329.6" y="308.1">3.3V</text>
<text x="459.3" y="311.8">OSC_OUT</text>
<text x="699.9" y="311.8">OSC32_IN</text>
<text x="218.7" y="319.1">PB3</text>
<text x="306.2" y="319.1">PB4</text>
<text x="692.6" y="319.1">OSC32_OUT</text>
<text x="218.7" y="326.4">PB5</text>
<text x="306.2" y="326.4">PB6</text>
<text x="459.3" y="326.4">BOOT0</text>
<text x="218.7" y="333.6">PB7</text>
<text x="306.2" y="333.6">BOOT0</text>
<text x="218.7" y="340.9">PB8</text>
<text x="306.2" y="340.9">PB9</text>
<text x="459.3" y="340.9">NRST</text>
<text x="188.7" y="351.9">GND</text>
<text x="329.6" y="351.9">3.3V</text>
<text x="29.2" y="355.5">PA0</text>
<text x="459.3" y="370.1">VBAT</text>
<text x="380.1" y="377.4">3.3V</text>
<text x="751.9" y="377.4">3.3V</text>
<text x="124.2" y="391.9">GND</text>
<text x="794.7" y="391.9">BOOT0</text>
<text x="58.6" y="399.2">GND</text>
<text x="482.2" y="406.5">3.3V</text>
<text x="298.9" y="421.1">OSC32_IN</text>
<text x="751.9" y="421.1">3.3V</text>
<text x="291.6" y="428.4">OSC32_OUT</text>
<text x="794.7" y="435.7">BOOT1</text>
<text x="685.6" y="443">GND</text>
<text x="29.2" y="450.2">PA5</text>
<text x="408.6" y="450.2">GND</text>
<text x="466.9" y="472.1">GND</text>
<text x="124.2" y="486.7">GND</text>
<text x="58.6" y="494">GND</text>
<text x="298.9" y="494">OSC_IN</text>
<text x="291.6" y="501.3">OSC_OUT</text>
</g>
<g font-size="6.4" fill="#00f">
<text x="624.1" y="41.4">CR1220</text>
<text x="632.9" y="49.4">+</text>
<text x="630.7" y="56">3V</text>
</g>
<g font-size="6.4">
<text x="448.7" y="45.8">Vout</text>
<text x="472.5" y="42.2">2</text>
<text x="196.6" y="53.1">1</text>
<text x="210.7" y="49.4">1</text>
<text x="406.5" y="49.4">3</text>
<text x="420.7" y="53.1">Vin</text>
<text x="654.7" y="49.4">1</text>
<text x="210.7" y="56.7">2</text>
<text x="472.5" y="56.7">4</text>
<text x="196.6" y="60.4">2</text>
<text x="210.7" y="64">3</text>
<text x="452.6" y="60.4">NC</text>
<text x="196.6" y="67.7">3</text>
<text x="260.3" y="155.1">1</text>
<text x="276" y="155.1">2</text>
<text x="260.3" y="162.4">3</text>
<text x="276" y="162.4">4</text>
<text x="260.3" y="169.7">5</text>
<text x="276" y="169.7">6</text>
<text x="498.1" y="173.3">10</text>
<text x="676.6" y="173.3">18</text>
<text x="260.3" y="177">7</text>
<text x="276" y="177">8</text>
<text x="515.5" y="177">PA0/AIN0/TIM2_CH1_ETR</text>
<text x="622.5" y="177">PB0/TIM3_CH3</text>
<text x="260.3" y="184.3">9</text>
<text x="272.8" y="184.3">10</text>
<text x="498.1" y="180.6">11</text>
<text x="515.5" y="184.3">PA1/AIN1/TIM2_CH2</text>
<text x="622.5" y="184.3">PB1/TIM3_CH4</text>
<text x="676.6" y="180.6">19</text>
<text x="260.3" y="191.5">11</text>
<text x="272.8" y="191.5">12</text>
<text x="498.1" y="187.9">12</text>
<text x="515.5" y="191.5">PA2/AIN2/TIM2_CH3</text>
<text x="632" y="191.5">PB2/BOOT1</text>
<text x="676.6" y="187.9">20</text>
<text x="498.1" y="195.2">13</text>
<text x="676.6" y="195.2">39</text>
<text x="260.3" y="198.8">13</text>
<text x="272.8" y="198.8">14</text>
<text x="498.1" y="202.5">14</text>
<text x="515.5" y="198.8">PA3/AIN3/TIM2_CH4</text>
<text x="638.4" y="198.8">PB3/JTD0</text>
<text x="676.6" y="202.5">40</text>
<text x="114.5" y="206.1">1</text>
<text x="130.2" y="206.1">2</text>
<text x="260.3" y="206.1">15</text>
<text x="272.8" y="206.1">16</text>
<text x="498.1" y="209.8">15</text>
<text x="515.5" y="206.1">PA4/AIN4</text>
<text x="629.8" y="206.1">PB4/JNTRST</text>
<text x="676.6" y="209.8">41</text>
<text x="114.5" y="213.4">3</text>
<text x="130.2" y="213.4">4</text>
<text x="260.3" y="213.4">17</text>
<text x="272.8" y="213.4">18</text>
<text x="515.5" y="213.4">PA5/AIN5</text>
<text x="654.5" y="213.4">PB5</text>
<text x="114.5" y="220.7">5</text>
<text x="130.2" y="220.7">6</text>
<text x="260.3" y="220.7">19</text>
<text x="272.8" y="220.7">20</text>
<text x="498.1" y="217.1">16</text>
<text x="515.5" y="220.7">PA6/AIN6/TIM3_CH1</text>
<text x="622.5" y="220.7">PB6/TIM4_CH1</text>
<text x="676.6" y="217.1">42</text>
<text x="114.5" y="228">7</text>
<text x="130.2" y="228">8</text>
<text x="260.3" y="228">21</text>
<text x="272.8" y="228">22</text>
<text x="498.1" y="224.3">17</text>
<text x="515.5" y="228">PA7/AIN7/TIM3_CH2</text>
<text x="622.5" y="228">PB7/TIM4_CH2</text>
<text x="676.6" y="224.3">43</text>
<text x="114.5" y="235.3">9</text>
<text x="127" y="235.3">10</text>
<text x="260.3" y="235.3">23</text>
<text x="272.8" y="235.3">24</text>
<text x="498.1" y="238.9">29</text>
<text x="676.6" y="238.9">45</text>
<text x="114.5" y="242.6">11</text>
<text x="127" y="242.6">12</text>
<text x="515.5" y="242.6">PA8/MC0/TIM1_CH1</text>
<text x="622.5" y="242.6">PB8/TIM4_CH3</text>
<text x="114.5" y="249.8">13</text>
<text x="127" y="249.8">14</text>
<text x="498.1" y="246.2">30</text>
<text x="515.5" y="249.8">PA9/TIM1_CH2</text>
<text x="622.5" y="249.8">PB9/TIM4_CH4</text>
<text x="676.6" y="246.2">46</text>
<text x="114.5" y="257.1">15</text>
<text x="127" y="257.1">16</text>
<text x="498.1" y="253.5">31</text>
<text x="515.5" y="257.1">PA10/TIM1_CH3</text>
<text x="600.5" y="257.1">PB10/I2C2_SCL/U3_TX</text>
<text x="676.6" y="253.5">21</text>
<text x="498.1" y="260.8">32</text>
<text x="676.6" y="260.8">22</text>
<text x="114.5" y="264.4">17</text>
<text x="127" y="264.4">18</text>
<text x="498.1" y="268.1">33</text>
<text x="515.5" y="264.4">PA11/USBDM/TIM1_CH4</text>
<text x="599.4" y="264.4">PB11/I2C2_SCK/U3_RX</text>
<text x="676.6" y="268.1">25</text>
<text x="114.5" y="271.7">19</text>
<text x="127" y="271.7">20</text>
<text x="260.3" y="271.7">1</text>
<text x="276" y="271.7">2</text>
<text x="498.1" y="275.4">34</text>
<text x="515.5" y="271.7">PA12/USBDP</text>
<text x="622.1" y="271.7">PB12/SPI2_NSS</text>
<text x="676.6" y="275.4">26</text>
<text x="260.3" y="279">3</text>
<text x="276" y="279">4</text>
<text x="515.5" y="279">PA13/JMS</text>
<text x="621.5" y="279">PB13/SPI2_SCK</text>
<text x="260.3" y="286.3">5</text>
<text x="276" y="286.3">6</text>
<text x="498.1" y="282.6">37</text>
<text x="515.5" y="286.3">PA14/JTCK</text>
<text x="617.9" y="286.3">PB14/SPI2_MISO</text>
<text x="676.6" y="282.6">27</text>
<text x="260.3" y="293.6">7</text>
<text x="276" y="293.6">8</text>
<text x="498.1" y="289.9">38</text>
<text x="515.5" y="293.6">PA15/JTDI</text>
<text x="617.9" y="293.6">PB15/SPI2_MOSI</text>
<text x="676.6" y="289.9">28</text>
<text x="260.3" y="300.9">9</text>
<text x="272.8" y="300.9">10</text>
<text x="501.3" y="304.5">5</text>
<text x="676.6" y="304.5">2</text>
<text x="260.3" y="308.1">11</text>
<text x="272.8" y="308.1">12</text>
<text x="501.3" y="311.8">6</text>
<text x="515.5" y="308.1">OSC_IN/PD0</text>
<text x="608.8" y="308.1">PC13/TAMPER-RTC</text>
<text x="676.6" y="311.8">3</text>
<text x="260.3" y="315.4">13</text>
<text x="272.8" y="315.4">14</text>
<text x="515.5" y="315.4">OSC_OUT/PD1</text>
<text x="620.7" y="315.4">PC14/OSC32_IN</text>
<text x="260.3" y="322.7">15</text>
<text x="272.8" y="322.7">16</text>
<text x="614.1" y="322.7">PC15/OSC32_OUT</text>
<text x="676.6" y="319.1">4</text>
<text x="498.1" y="326.4">44</text>
<text x="260.3" y="330">17</text>
<text x="272.8" y="330">18</text>
<text x="515.5" y="330">BOOT0</text>
<text x="260.3" y="337.3">19</text>
<text x="272.8" y="337.3">20</text>
<text x="501.3" y="340.9">7</text>
<text x="260.3" y="344.6">21</text>
<text x="272.8" y="344.6">22</text>
<text x="515.5" y="344.6">NRST</text>
<text x="260.3" y="351.9">23</text>
<text x="272.8" y="351.9">24</text>
<text x="93" y="355.5">1</text>
<text x="129.8" y="355.5">3</text>
<text x="93" y="362.8">2</text>
<text x="129.8" y="362.8">4</text>
<text x="501.3" y="370.1">1</text>
<text x="676.6" y="370.1">23</text>
<text x="515.5" y="373.7">VBAT</text>
<text x="647.4" y="373.7">VSS_1</text>
<text x="676.6" y="377.4">35</text>
<text x="647.4" y="381">VSS_2</text>
<text x="498.1" y="384.7">24</text>
<text x="515.5" y="388.3">VDD_1</text>
<text x="647.4" y="388.3">VSS_3</text>
<text x="676.6" y="384.7">47</text>
<text x="735.4" y="388.3">3</text>
<text x="498.1" y="391.9">36</text>
<text x="515.5" y="395.6">VDD_2</text>
<text x="735.4" y="395.6">2</text>
<text x="498.1" y="399.2">48</text>
<text x="515.5" y="402.9">VDD_3</text>
<text x="735.4" y="402.9">1</text>
<text x="501.3" y="413.8">9</text>
<text x="676.6" y="413.8">8</text>
<text x="515.5" y="417.5">VDDA</text>
<text x="649.2" y="417.5">VSSA</text>
<text x="735.4" y="432">3</text>
<text x="735.4" y="439.3">2</text>
<text x="735.4" y="446.6">1</text>
<text x="85.7" y="450.2">1</text>
<text x="122.5" y="450.2">3</text>
<text x="85.7" y="457.5">2</text>
<text x="122.5" y="457.5">4</text>
<text x="572.3" y="486.7">Title</text>
<text x="572.3" y="508.5">Size</text>
<text x="608.8" y="508.5">Number</text>
<text x="754.6" y="508.5">Revision</text>
<text x="576" y="519.5">A4</text>
<text x="572.3" y="530.4">Date:</text>
<text x="605.2" y="530.4">2019/4/30</text>
<text x="718.2" y="530.4">Sheet</text>
<text x="738.8" y="530.4">of</text>
<text x="572.3" y="537.7">File:</text>
<text x="605.2" y="537.7">D:\professional\..\stm32f103cbt6.SchDoc</text>
<text x="718.2" y="537.7">Drawn By:</text>
</g>
<g font-size="6.3">
<text x="253.3" y="45.6" transform="rotate(-90 253.3 45.6)">1</text>
<text x="260.6" y="45.6" transform="rotate(-90 260.6 45.6)">2</text>
<text x="267.9" y="45.6" transform="rotate(-90 267.9 45.6)">3</text>
<text x="275.2" y="45.6" transform="rotate(-90 275.2 45.6)">4</text>
<text x="282.5" y="45.6" transform="rotate(-90 282.5 45.6)">5</text>
<text x="439.2" y="60.5" transform="rotate(-90 439.2 60.5)">GND</text>
<text x="435.6" y="74.7" transform="rotate(-90 435.6 74.7)">1</text>
<text x="632.5" y="74.7" transform="rotate(-90 632.5 74.7)">2</text>
</g>
</svg>
